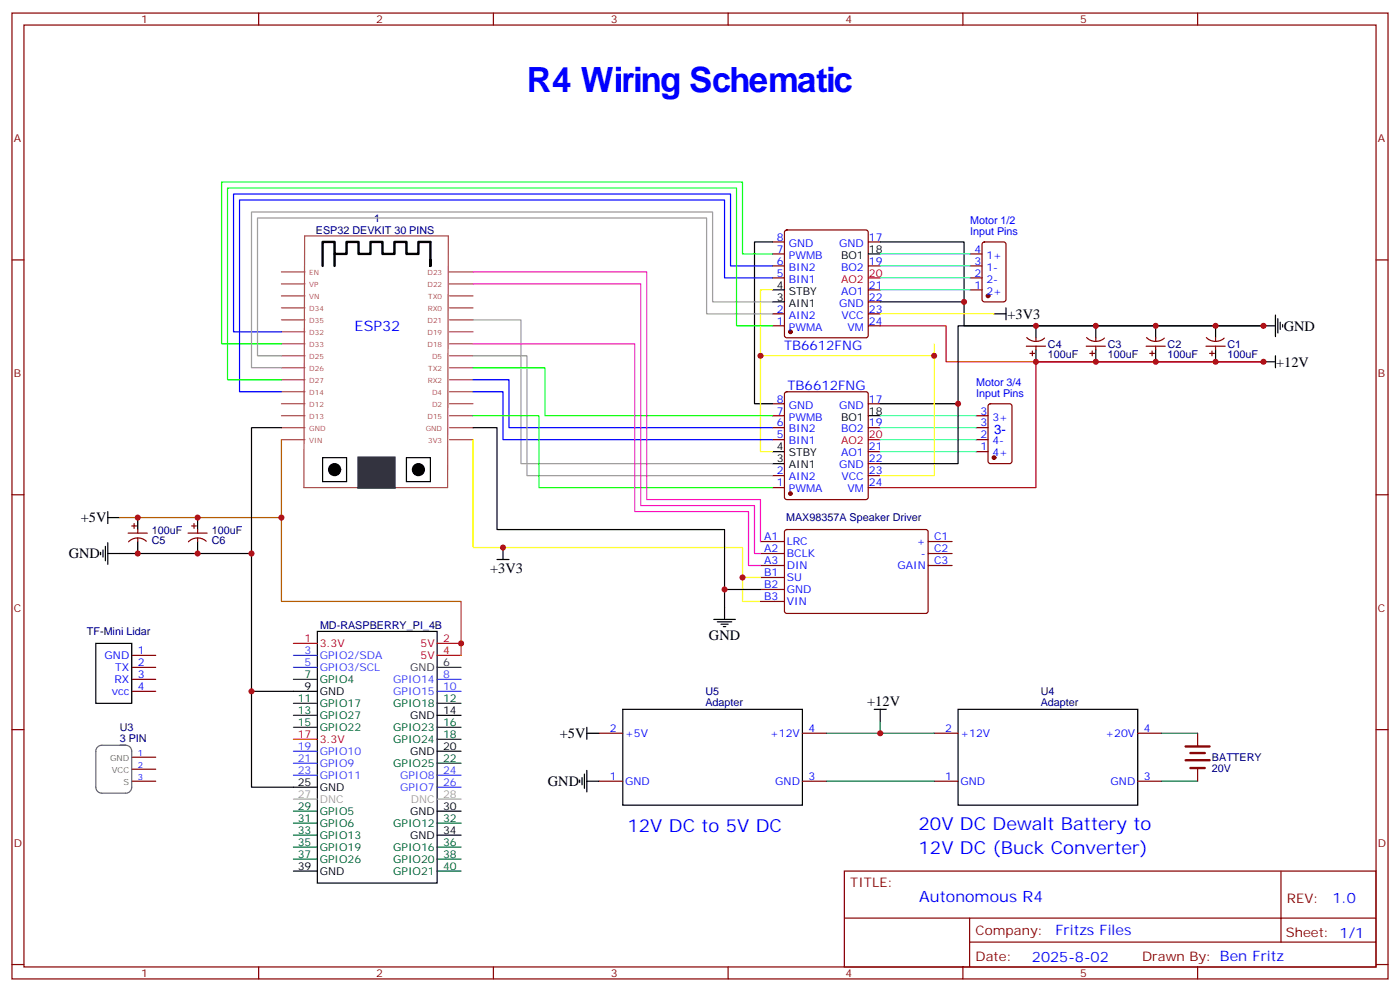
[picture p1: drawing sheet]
<svg xmlns="http://www.w3.org/2000/svg" width="412mm" height="292mm" viewBox="0 0 412 292" stroke-linecap="round" stroke-linejoin="round" font-family="sans-serif">
<g fill="none" stroke="#870000" stroke-width=".35">
<path d="M3.5 3.8h405.4v284.4h-405.4zM7.1 7.4h398.2v277.3h-398.2zM76.2 3.8v3.6M145.3 3.8v3.6M214.5 3.8v3.6M283.6 3.8v3.6M352.8 3.8v3.6M3.5 76.5h3.6M227.5 78.3h3.6M227.5 74.8h3.6M227.5 71.2h3.6M231.3 67.9l.5-.2h23.3l.5 .2 .2 .5v30.3l-.3 .5-.4 .2h-23.3l-.5-.2-.2-.5v-30.3z"/>
<path d="M255.8 78.3h3.5M255.8 71.2h3.5M285.8 78.3h3.5M285.8 74.8h3.5M289.5 71.4l.5-.2h5.6l.7 .5v16.5l-.4 .6-5.9 .1-.7-.5v-16.5zM405.3 76.5h3.6M227.5 95.9h3.6M227.5 92.4h3.6M227.5 81.8h3.6M255.8 95.9h3.5M255.8 92.4h3.5M255.8 85.3h3.5"/>
<path d="M255.8 88.9h3.5M285.8 81.8h3.5M285.8 85.3h3.5M302.4 99.4a3.8 3.8 0 0 0 5.3 .1M305.2 99.4v1.1M320.1 99.4a3.8 3.8 0 0 0 5.2 .1M322.8 99.4v1.1M337.7 99.4a3.8 3.8 0 0 0 5.3 .1M340.4 99.4v1.1M355.4 99.4a3.8 3.8 0 0 0 5.2 .1M358.1 99.4v1.1M227.5 118.9h3.6"/>
<path d="M231.3 115.5l.5-.2h23.3l.5 .2 .2 .5v30.4l-.3 .5-.4 .2h-23.3l-.5-.3-.2-.4v-30.4zM255.8 118.9h3.5M291.3 119.1l.4-.2h5.7l.6 .4 .1 16.5-.5 .6-5.9 .1-.6-.5-.1-16.4zM302.3 101.9h5.7M303.4 104h1.4M304.1 103.3v1.4M305.2 101.9v1.1M320 101.9h5.6M321 104h1.4M321.7 103.3v1.4M322.8 101.9v1.1M337.6 101.9h5.7"/>
<path d="M338.7 104h1.4M339.4 103.3v1.4M340.4 101.9v1.1M355.2 101.9h5.7M356.3 104h1.4M357 103.3v1.4M358.1 101.9v1.1M227.5 125.9h3.6M227.5 122.4h3.6M227.5 129.4h3.6M255.8 136.5h3.5M255.8 133h3.5"/>
<path d="M255.8 125.9h3.5M287.5 133h3.5M287.5 125.9h3.5M287.5 122.4h3.5M287.5 129.4h3.5M3.5 145.7h3.6M37.7 157h5.7M38.8 154.8h1.4M39.5 154.1v1.4M40.6 155.9v1.1M40.6 158.4v1M43.1 159.3a3.8 3.8 0 0 0-5.2 .2"/>
<path d="M55.4 157h5.6M56.4 154.8h1.5M57.1 154.1v1.4M58.2 155.9v1.1M58.2 158.4v1M60.7 159.3a3.8 3.8 0 0 0-5.2 .2M224 159.4h7.1M227.5 143.5h3.6M227.5 140h3.6M231.3 156.1l.5-.2h41.2l.4 .7-.1 23.6-.6 .4-41.2-.1-.4-.6v-23.3zM255.8 143.5h3.5M255.8 140h3.5"/>
<path d="M273.4 159.4h7.1M405.3 145.7h3.6M224 162.9h7.1M224 166.5h7.1M224 170h7.1M224 173.5h7.1M224 177.1h7.1M273.4 162.9h7.1M273.4 166.5h7.1M38.8 192.9h7.1M38.8 196.5h7.1M38.8 200h7.1"/>
<path d="M3.5 214.8h3.6M38.8 203.5h7.1M176.4 215.9h7M236.4 215.9h7M275.2 215.9h7M335.1 215.9h7.1M352.8 215.9v3.5M405.3 214.8h3.6M38.8 222.9h7.1M38.8 226.4h7.1M38.8 230h7.1M176.4 230h7"/>
<path d="M236.4 230h7M275.2 230h7M335.1 230h7.1M352.8 226.4v3.6M248.7 256.4h156.6v28.3h-156.6zM377.3 256.5v20.8M248.7 270.3h156.5M285.6 277.3h119.6M285.6 270.3v14.1M3.5 284h3.6M76.2 284.7v3.5M145.3 284.7v3.5"/>
<path d="M214.5 284.7v3.5M283.6 284.7v3.5M352.8 284.7v3.5M405.3 284h3.6"/>
</g>
<g fill="none" stroke="#a64a4a" stroke-width=".35">
<path d="M89.7 69.5h42.4l-.3 74h-42.3zM82.9 97.7h6.9M82.9 94.2h6.9M82.9 90.6h6.9M82.9 87.1h6.9M82.9 83.6h6.9M82.9 80h6.9M132.4 97.7h6.9M132.4 94.2h6.9M132.4 90.6h6.9M132.4 87.1h6.9M132.4 83.6h6.9"/>
<path d="M132.4 80h6.9M82.9 118.9h6.9M82.9 115.3h6.9M82.9 111.8h6.9M82.9 108.3h6.9M82.9 104.7h6.9M82.9 101.2h6.9M132.4 118.9h6.9M132.4 115.3h6.9M132.4 111.8h6.9M132.4 108.3h6.9M132.4 104.7h6.9"/>
<path d="M132.4 101.2h6.9M82.9 129.4h6.9M82.9 125.9h6.9M82.9 122.4h6.9M132.4 129.4h6.9M132.4 125.9h6.9M132.4 122.4h6.9"/>
</g>
<path d="M105.6 134.7h10.6v8.8h-10.6z" fill="#333" stroke="#333" stroke-width=".71"/>
<g fill="none" stroke="#000" stroke-width=".35">
<path d="M227.5 71.2h-5.3v47.7h5.3M255.8 74.8h3.5M259.3 71.2h24.7v24.7h88.2M227.5 88.9h3.6M227.5 85.3h3.6M259.3 88.9h24.7M292.8 92.4h3.5M296.3 90.6v3.6M305.2 95.9v3.5M322.8 95.9v3.5M340.4 95.9v3.5M358.1 95.9v3.5"/>
<path d="M372.2 95.9h-90v23h-22.9M372.2 95.9h3.5M375.7 92.7v6.4M376.4 93.8v4.2M377.1 94.9v2.1M377.8 95.6v.7M282.2 118.9v17.6h-22.9M305.2 103v3.5M322.8 103v3.5M340.4 103v3.5M358.1 103v3.5M372.2 106.5h3.5"/>
<path d="M375.7 104.7v3.6M82.9 125.9h-8.8v37M95 134.7h7.1v7.1h-7.1zM119.7 134.7h7.1v7.1h-7.1zM139.3 125.9h7.1v30h67v17.6h10.6M227.5 133h3.6M227.5 136.5h3.6M255.8 122.4h3.5M31.7 152.4h3.6M31.7 150.6v3.5M31.7 159.8v6.3M40.6 152.4v3.5"/>
<path d="M40.6 159.4v3.5M58.2 152.4v3.5M58.2 159.4v3.5M29.6 162.6v.7M30.3 161.9v2.1M31 160.8v4.3M31.7 162.9h42.4v40.6h19.4M146.4 164.7h3.5M148.2 161.2v3.5M213.4 173.5v8.9M28.2 189.4h10.6v17.6h-10.6zM93.5 185.9h35.3v74.1h-35.3z"/>
<path d="M210.3 182.4h6.3M211.3 183.1h4.2M212.4 183.8h2.1M213.1 184.5h.7M74.1 203.5v28.2h19.4M128.8 210.6h7M172.9 214.1v3.5M172.9 215.9h3.5M183.4 208.8h53v28.2h-53zM257.5 208.8h3.6M259.3 208.8v3.5M282.2 208.8h52.9v28.2h-52.9z"/>
<path d="M128.8 221.2h7M128.8 238.8h7M170.7 229.6v.7M171.4 228.9v2.1M172.2 227.9v4.2M172.9 230h3.5M172.9 226.8v6.4M86.4 256.4h7.1M128.8 245.9h7"/>
</g>
<g fill="#000" stroke="#000" stroke-width=".35">
<circle cx="98.6" cy="138.3" r="1.76"/>
<circle cx="123.3" cy="138.3" r="1.76"/>
</g>
<path d="M98.6 74.8v3.5M126.8 76.5v1.8v-7.1h-3.6v3.6h-3.5v-3.6h-3.5v3.6h-3.5v-3.6h-3.6v3.6h-3.5v-3.6h-3.5v3.6h-3.5v-3.6h-3.6v7.1" fill="none" stroke="#000" stroke-width=".71"/>
<path d="M255.8 81.8h3.5M259.3 95.9h19.4v10.6h93.5h-67v37h-45.9M255.8 129.4h3.5M86.4 189.4h7.1M128.8 189.4h7M128.8 192.9h7M86.4 217.6h7.1" fill="none" stroke="#f00" stroke-width=".35"/>
<g fill="#870000" stroke="#870000" stroke-width=".35">
<circle cx="232.8" cy="145.3" r=".53"/>
<circle cx="232.8" cy="97.7" r=".53"/>
<circle cx="292.8" cy="134.7" r=".53"/>
<circle cx="291" cy="87.1" r=".53"/>
</g>
<path d="M259.3 74.8h26.5M259.3 78.3h26.5M259.3 81.8h26.5M259.3 85.3h26.5M259.3 122.4h28.2M259.3 125.9h28.2M259.3 129.4h28.2M259.3 133h28.2" fill="none" stroke="#0ff" stroke-width=".35"/>
<path d="M227.5 85.3h-3.5v19.4h51.2M259.3 92.4h33.5M224 104.7v28.3h3.5M275.2 101.2v38.8h-15.9M139.3 129.4v31.8h79.4v15.9h5.3M218.7 170h5.3" fill="none" stroke="#ff0" stroke-width=".35"/>
<path d="M227.5 74.8h-8.8v-21.2h-153.4v47.6h17.6M227.5 95.9h-10.5v-40.5h-150v56.4h15.9M139.3 108.3h21.2v14.1h67M139.3 122.4h19.4v21.1h68.8" fill="none" stroke="#0f0" stroke-width=".35"/>
<path d="M227.5 78.3h-12.3v-21.2h-146.4v40.6h14.1M227.5 81.8h-14.1v-22.9h-142.8v56.4h12.3M139.3 111.8h10.6v14.1h77.6M139.3 115.3h8.9v14.1h79.3" fill="none" stroke="#00f" stroke-width=".35"/>
<path d="M139.3 94.2h14.2v42.3h74M227.5 88.9h-17.6v-26.5h-135.8v45.9h8.8M227.5 92.4h-19.4v-28.2h-132.3v40.5h7.1M139.3 104.7h15.9v35.3h72.3M86.4 235.3h7.1M128.8 235.3h7" fill="none" stroke="#999" stroke-width=".35"/>
<path d="M139.3 80h51.2v67.1h33.5v12.3M139.3 83.6h49.4v65.2h33.5v14.1h1.8M139.3 101.2h47.7v49.4h33.5v15.9h3.5" fill="none" stroke="#f0f" stroke-width=".35"/>
<path d="M86.4 192.9h7.1M86.4 196.5h7.1M128.8 200h7M128.8 203.5h7M86.4 221.2h7.1M86.4 224.7h7.1M86.4 228.2h7.1M128.8 228.2h7M128.8 231.7h7" fill="none" stroke="#06c" stroke-width=".35"/>
<path d="M128.8 196.5h7" fill="none" stroke="#333" stroke-width=".35"/>
<g fill="none" stroke="#060" stroke-width=".35">
<path d="M86.4 200h7.1M86.4 207h7.1M86.4 210.6h7.1M86.4 214.1h7.1M128.8 207h7M128.8 214.1h7M128.8 217.6h7M86.4 238.8h7.1M128.8 224.7h7M86.4 242.3h7.1M86.4 245.9h7.1M86.4 249.4h7.1"/>
<path d="M86.4 252.9h7.1M128.8 242.3h7M128.8 249.4h7M128.8 252.9h7M128.8 256.4h7"/>
</g>
<path d="M35.3 219.4h1.7h-7a1.76 1.76 0 0 0-1.8 1.8v10.5a1.76 1.76 0 0 0 1.8 1.8h7a1.76 1.76 0 0 0 1.8-1.8v-10.5a1.76 1.76 0 0 0-1.8-1.8" fill="none" stroke="#666" stroke-width=".35"/>
<path d="M82.9 129.4v23h-47.6M82.9 152.4v24.7h52.9v15.8" fill="none" stroke="#c60" stroke-width=".35"/>
<path d="M349.2 219.7h7.1M349.2 223.8h7.1M350.7 221.7h4.2M350.7 226.1h4.2" fill="none" stroke="#870000" stroke-width=".71"/>
<path d="M243.4 215.9h15.9M259.3 212.3v3.6h15.9M342.2 215.9h10.6M243.4 230h31.8M342.2 230h10.6" fill="none" stroke="#008700" stroke-width=".35"/>
<g fill="#c00">
<circle cx="282.2" cy="118.9" r=".88"/>
<circle cx="275.2" cy="104.7" r=".88"/>
<circle cx="224" cy="104.7" r=".88"/>
<circle cx="148.2" cy="161.2" r=".88"/>
<circle cx="218.7" cy="170" r=".88"/>
<circle cx="372.2" cy="95.9" r=".88"/>
<circle cx="284" cy="88.9" r=".88"/>
<circle cx="213.4" cy="173.5" r=".88"/>
<circle cx="372.2" cy="106.5" r=".88"/>
<circle cx="74.1" cy="162.9" r=".88"/>
<circle cx="82.9" cy="152.4" r=".88"/>
<circle cx="135.8" cy="189.4" r=".88"/>
<circle cx="74.1" cy="203.5" r=".88"/>
<circle cx="358.1" cy="95.9" r=".88"/>
<circle cx="358.1" cy="106.5" r=".88"/>
<circle cx="340.4" cy="95.9" r=".88"/>
<circle cx="340.4" cy="106.5" r=".88"/>
<circle cx="322.8" cy="95.9" r=".88"/>
<circle cx="322.8" cy="106.5" r=".88"/>
<circle cx="305.2" cy="95.9" r=".88"/>
<circle cx="305.2" cy="106.5" r=".88"/>
<circle cx="40.6" cy="162.9" r=".88"/>
<circle cx="40.6" cy="152.4" r=".88"/>
<circle cx="58.2" cy="162.9" r=".88"/>
<circle cx="58.2" cy="152.4" r=".88"/>
<circle cx="259.3" cy="215.9" r=".88"/>
</g>
<text font-size="10.2" fill="#00f" x="155.2" y="27.1">R4 Wiring Schematic</text>
<g font-size="5.3" fill="#00f">
<text x="184.8" y="244.8">12V DC to 5V DC</text>
<text x="270.6" y="244.4">20V DC Dewalt Battery to</text>
<text x="270.6" y="251.5">12V DC (Buck Converter)</text>
</g>
<text font-size="4.6" fill="#00f" x="270.8" y="265.5">Autonomous R4</text>
<g font-size="4.2">
<text x="296.8" y="93.8">+3V3</text>
<text x="378.2" y="97.4">GND</text>
<text x="375.9" y="107.9">+12V</text>
<text x="23.8" y="153.8">+5V</text>
<text x="20.3" y="164.3">GND</text>
<text x="144.4" y="168.7">+3V3</text>
<text x="208.8" y="188.3">GND</text>
<text x="255.5" y="207.8">+12V</text>
<text x="164.9" y="217.3">+5V</text>
<text x="161.4" y="231.4">GND</text>
</g>
<g font-size="4.2" fill="#00f">
<text x="104.5" y="97.5">ESP32</text>
<text x="392.5" y="265.7">1.0</text>
<text x="310.9" y="275.3">Fritzs Files</text>
<text x="304" y="283.1">2025-8-02</text>
</g>
<g font-size="3.9" fill="#00f">
<text x="231" y="103">TB6612FNG</text>
<text x="232" y="114.8">TB6612FNG</text>
<text x="292.9" y="127.7">3-</text>
</g>
<g font-size="3.9" fill="#800">
<text x="250.5" y="261">TITLE:</text>
<text x="379.1" y="265.7">REV:</text>
<text x="287.4" y="275.2">Company:</text>
<text x="378.7" y="275.8">Sheet: 1/1</text>
<text x="287.4" y="282.9">Date:</text>
<text x="336.4" y="283">Drawn By: Ben Fritz</text>
</g>
<g font-size="3.2" fill="#800">
<text x="41.6" y="6.8">1</text>
<text x="110.8" y="6.8">2</text>
<text x="179.9" y="6.8">3</text>
<text x="249.1" y="6.8">4</text>
<text x="318.2" y="6.8">5</text>
<text x="4.1" y="41.9">A</text>
<text x="405.9" y="41.9">A</text>
<text x="4.1" y="111.1">B</text>
<text x="405.9" y="111.1">B</text>
<text x="4.1" y="180.2">C</text>
<text x="405.9" y="180.2">C</text>
<text x="4.1" y="249.4">D</text>
<text x="405.9" y="249.4">D</text>
<text x="41.6" y="287.7">1</text>
<text x="110.8" y="287.7">2</text>
<text x="179.9" y="287.7">3</text>
<text x="249.1" y="287.7">4</text>
<text x="318.2" y="287.7">5</text>
</g>
<g font-size="3.2" fill="#000080">
<text x="110.2" y="65.2">1</text>
<text x="93" y="68.8">ESP32 DEVKIT 30 PINS</text>
<text x="308.7" y="105.5">100uF</text>
<text x="308.7" y="102.4">C4</text>
<text x="326.3" y="105.5">100uF</text>
<text x="326.3" y="102.4">C3</text>
<text x="344" y="105.5">100uF</text>
<text x="344" y="102.4">C2</text>
<text x="361.6" y="105.5">100uF</text>
<text x="361.6" y="102.4">C1</text>
<text x="231.6" y="153.5">MAX98357A Speaker Driver</text>
<text x="44.7" y="157.1">100uF</text>
<text x="44.7" y="160.2">C5</text>
<text x="62.4" y="157.1">100uF</text>
<text x="62.4" y="160.2">C6</text>
<text x="94.3" y="185.2">MD-RASPBERRY_PI_4B</text>
<text x="25.6" y="186.9">TF-Mini Lidar</text>
<text x="207.8" y="207.8">Adapter</text>
<text x="207.8" y="204.6">U5</text>
<text x="306.6" y="207.8">Adapter</text>
<text x="306.6" y="204.6">U4</text>
<text x="35.3" y="215.2">U3</text>
<text x="35.3" y="218.3">3 PIN</text>
<text x="357" y="227.2">20V</text>
<text x="357" y="224">BATTERY</text>
</g>
<g font-size="3.2" fill="#00f">
<text x="285.8" y="65.9">Motor 1/2</text>
<text x="228.9" y="70.9">8</text>
<text x="255.9" y="70.9">17</text>
<text x="285.8" y="69.1">Input Pins</text>
<text x="228.9" y="77.9">6</text>
<text x="228.9" y="74.4">7</text>
<text x="232.4" y="76.2">PWMB</text>
<text x="232.4" y="72.6">GND</text>
<text x="247.2" y="72.6">GND</text>
<text x="255.9" y="77.9">19</text>
<text x="287.1" y="77.9">3</text>
<text x="287.1" y="74.4">4</text>
<text x="290.6" y="76.2">1+</text>
<text x="228.9" y="81.5">5</text>
<text x="232.4" y="83.2">BIN1</text>
<text x="232.4" y="79.7">BIN2</text>
<text x="247.8" y="79.7">BO2</text>
<text x="287.1" y="81.5">2</text>
<text x="290.6" y="83.2">2-</text>
<text x="290.6" y="79.7">1-</text>
<text x="247.8" y="86.7">AO1</text>
<text x="255.9" y="85">21</text>
<text x="255.9" y="88.5">22</text>
<text x="287.1" y="85">1</text>
<text x="290.6" y="86.7">2+</text>
<text x="228.9" y="95.6">1</text>
<text x="228.9" y="92">2</text>
<text x="232.4" y="93.8">AIN2</text>
<text x="247.2" y="90.3">GND</text>
<text x="247.9" y="93.8">VCC</text>
<text x="255.9" y="92">23</text>
<text x="255.9" y="95.6">24</text>
<text x="232.4" y="97.3">PWMA</text>
<text x="249.6" y="97.3">VM</text>
<text x="287.5" y="113.6">Motor 3/4</text>
<text x="228.9" y="118.5">8</text>
<text x="255.9" y="118.5">17</text>
<text x="287.5" y="116.7">Input Pins</text>
<text x="228.9" y="122">7</text>
<text x="228.9" y="125.6">6</text>
<text x="232.4" y="120.3">GND</text>
<text x="232.4" y="123.8">PWMB</text>
<text x="247.2" y="120.3">GND</text>
<text x="255.9" y="125.6">19</text>
<text x="288.8" y="125.6">3</text>
<text x="288.8" y="122">3</text>
<text x="292.3" y="123.8">3+</text>
<text x="228.9" y="129.1">5</text>
<text x="232.4" y="127.3">BIN2</text>
<text x="232.4" y="130.8">BIN1</text>
<text x="247.8" y="127.3">BO2</text>
<text x="288.8" y="129.1">2</text>
<text x="292.3" y="130.8">4-</text>
<text x="247.2" y="137.9">GND</text>
<text x="247.8" y="134.4">AO1</text>
<text x="255.9" y="136.1">22</text>
<text x="255.9" y="132.6">21</text>
<text x="288.8" y="132.6">1</text>
<text x="292.3" y="134.4">4+</text>
<text x="228.9" y="139.7">2</text>
<text x="228.9" y="143.2">1</text>
<text x="232.4" y="141.4">AIN2</text>
<text x="247.9" y="141.4">VCC</text>
<text x="255.9" y="143.2">24</text>
<text x="255.9" y="139.7">23</text>
<text x="232.4" y="145">PWMA</text>
<text x="249.6" y="145">VM</text>
<text x="225.1" y="159.1">A1</text>
<text x="231.8" y="160.5">LRC</text>
<text x="270.1" y="160.5">+</text>
<text x="275.2" y="159.1">C1</text>
<text x="225.1" y="162.6">A2</text>
<text x="225.1" y="166.1">A3</text>
<text x="231.8" y="164">BCLK</text>
<text x="231.8" y="167.5">DIN</text>
<text x="264.4" y="167.5">GAIN</text>
<text x="271.3" y="164">-</text>
<text x="275.2" y="162.6">C2</text>
<text x="275.2" y="166.1">C3</text>
<text x="225.1" y="169.7">B1</text>
<text x="225.1" y="173.2">B2</text>
<text x="231.8" y="171.1">SU</text>
<text x="225.1" y="176.7">B3</text>
<text x="231.8" y="174.6">GND</text>
<text x="231.8" y="178.1">VIN</text>
<text x="30.8" y="194">GND</text>
<text x="34" y="197.5">TX</text>
<text x="40.6" y="192.6">1</text>
<text x="40.6" y="196.1">2</text>
<text x="33.7" y="201">RX</text>
<text x="40.6" y="199.6">3</text>
<text x="40.6" y="203.2">4</text>
<text x="32.9" y="204.6">vcc</text>
<text x="179.7" y="215.5">2</text>
<text x="238.1" y="215.5">4</text>
<text x="278.4" y="215.5">2</text>
<text x="336.9" y="215.5">4</text>
<text x="184.1" y="216.9">+5V</text>
<text x="226.9" y="216.9">+12V</text>
<text x="282.9" y="216.9">+12V</text>
<text x="325.6" y="216.9">+20V</text>
<text x="179.7" y="229.6">1</text>
<text x="184.1" y="231">GND</text>
<text x="228.4" y="231">GND</text>
<text x="238.1" y="229.6">3</text>
<text x="278.4" y="229.6">1</text>
<text x="282.9" y="231">GND</text>
<text x="327.2" y="231">GND</text>
<text x="336.9" y="229.6">3</text>
</g>
<g font-size="3.2">
<text x="247.8" y="76.2">BO1</text>
<text x="255.9" y="74.4">18</text>
<text x="228.9" y="88.5">3</text>
<text x="228.9" y="85">4</text>
<text x="232.4" y="86.7">STBY</text>
<text x="232.4" y="90.3">AIN1</text>
<text x="247.8" y="123.8">BO1</text>
<text x="255.9" y="122">18</text>
<text x="228.9" y="132.6">4</text>
<text x="228.9" y="136.1">3</text>
<text x="232.4" y="134.4">STBY</text>
<text x="232.4" y="137.9">AIN1</text>
<text x="89.7" y="203.2">9</text>
<text x="94.2" y="204.6">GND</text>
<text x="120.8" y="211.6">GND</text>
<text x="130.5" y="210.2">14</text>
<text x="130.5" y="220.8">20</text>
<text x="120.8" y="222.2">GND</text>
<text x="87.7" y="231.4">25</text>
<text x="94.2" y="232.8">GND</text>
<text x="120.8" y="239.9">GND</text>
<text x="130.5" y="238.4">30</text>
<text x="130.5" y="245.5">34</text>
<text x="120.8" y="246.9">GND</text>
<text x="87.7" y="256.1">39</text>
<text x="94.2" y="257.5">GND</text>
</g>
<g font-size="3.2" fill="#f00">
<text x="247.8" y="83.2">AO2</text>
<text x="255.9" y="81.5">20</text>
<text x="247.8" y="130.8">AO2</text>
<text x="255.9" y="129.1">20</text>
<text x="89.7" y="189.1">1</text>
<text x="94.2" y="190.5">3.3V</text>
<text x="123.9" y="190.5">5V</text>
<text x="130.5" y="189.1">2</text>
<text x="123.9" y="194">5V</text>
<text x="130.5" y="192.6">4</text>
<text x="87.7" y="217.3">17</text>
<text x="94.2" y="218.7">3.3V</text>
</g>
<g font-size="3.2" fill="#06c">
<text x="89.7" y="192.6">3</text>
<text x="89.7" y="196.1">5</text>
<text x="94.2" y="194">GPIO2/SDA</text>
<text x="94.2" y="197.5">GPIO3/SCL</text>
<text x="115.8" y="201">GPIO14</text>
<text x="130.5" y="199.6">8</text>
<text x="130.5" y="203.2">10</text>
<text x="115.8" y="204.6">GPIO15</text>
<text x="87.7" y="220.8">19</text>
<text x="87.7" y="224.3">21</text>
<text x="87.7" y="227.9">23</text>
<text x="94.2" y="222.2">GPIO10</text>
<text x="94.2" y="225.7">GPIO9</text>
<text x="130.5" y="227.9">24</text>
<text x="94.2" y="229.3">GPIO11</text>
<text x="117.8" y="229.3">GPIO8</text>
<text x="117.8" y="232.8">GPIO7</text>
<text x="130.5" y="231.4">26</text>
</g>
<g font-size="3.2" fill="#333">
<text x="120.8" y="197.5">GND</text>
<text x="130.5" y="196.1">6</text>
</g>
<g font-size="3.2" fill="#060">
<text x="89.7" y="199.6">7</text>
<text x="94.2" y="201">GPIO4</text>
<text x="87.7" y="206.7">11</text>
<text x="94.2" y="208.1">GPIO17</text>
<text x="115.8" y="208.1">GPIO18</text>
<text x="130.5" y="206.7">12</text>
<text x="87.7" y="210.2">13</text>
<text x="87.7" y="213.7">15</text>
<text x="94.2" y="211.6">GPIO27</text>
<text x="94.2" y="215.2">GPIO22</text>
<text x="115.8" y="215.2">GPIO23</text>
<text x="130.5" y="213.7">16</text>
<text x="115.8" y="218.7">GPIO24</text>
<text x="130.5" y="217.3">18</text>
<text x="115.8" y="225.7">GPIO25</text>
<text x="130.5" y="224.3">22</text>
<text x="87.7" y="238.4">29</text>
<text x="94.2" y="239.9">GPIO5</text>
<text x="87.7" y="242">31</text>
<text x="87.7" y="245.5">33</text>
<text x="94.2" y="243.4">GPIO6</text>
<text x="115.8" y="243.4">GPIO12</text>
<text x="130.5" y="242">32</text>
<text x="87.7" y="249">35</text>
<text x="94.2" y="246.9">GPIO13</text>
<text x="94.2" y="250.4">GPIO19</text>
<text x="115.8" y="250.4">GPIO16</text>
<text x="130.5" y="249">36</text>
<text x="87.7" y="252.6">37</text>
<text x="94.2" y="254">GPIO26</text>
<text x="115.8" y="254">GPIO20</text>
<text x="115.8" y="257.5">GPIO21</text>
<text x="130.5" y="252.6">38</text>
<text x="130.5" y="256.1">40</text>
</g>
<g font-size="3.2" fill="#999">
<text x="87.7" y="234.9">27</text>
<text x="94.2" y="236.3">DNC</text>
<text x="121" y="236.3">DNC</text>
<text x="130.5" y="234.9">28</text>
</g>
<g font-size="2.5" fill="#666">
<text x="32.4" y="224">GND</text>
<text x="33" y="227.5">VCC</text>
<text x="36.4" y="231">S</text>
</g>
<g font-size="2.5" fill="#00f">
<text x="40.6" y="222.6">1</text>
<text x="40.6" y="226.1">2</text>
<text x="40.6" y="229.6">3</text>
</g>
<g font-size="2.1" fill="#a54b4b">
<text x="91.1" y="81.1">EN</text>
<text x="125.9" y="81.1">D23</text>
<text x="91.1" y="88.1">VN</text>
<text x="91.1" y="84.6">VP</text>
<text x="125.9" y="84.6">D22</text>
<text x="126.1" y="88.1">TX0</text>
<text x="91.1" y="95.2">D35</text>
<text x="91.1" y="91.7">D34</text>
<text x="125.9" y="95.2">D21</text>
<text x="126" y="91.7">RX0</text>
<text x="91.1" y="98.7">D32</text>
<text x="125.9" y="98.7">D19</text>
<text x="91.1" y="105.8">D25</text>
<text x="91.1" y="102.3">D33</text>
<text x="125.9" y="102.3">D18</text>
<text x="127.3" y="105.8">D5</text>
<text x="91.1" y="112.8">D27</text>
<text x="91.1" y="109.3">D26</text>
<text x="126" y="112.8">RX2</text>
<text x="126.1" y="109.3">TX2</text>
<text x="91.1" y="119.9">D12</text>
<text x="91.1" y="116.4">D14</text>
<text x="127.3" y="119.9">D2</text>
<text x="127.3" y="116.4">D4</text>
<text x="91.1" y="123.4">D13</text>
<text x="125.9" y="123.4">D15</text>
<text x="91.1" y="130.5">VIN</text>
<text x="91.1" y="126.9">GND</text>
<text x="125.4" y="126.9">GND</text>
<text x="126.1" y="130.5">3V3</text>
</g>
</svg>
